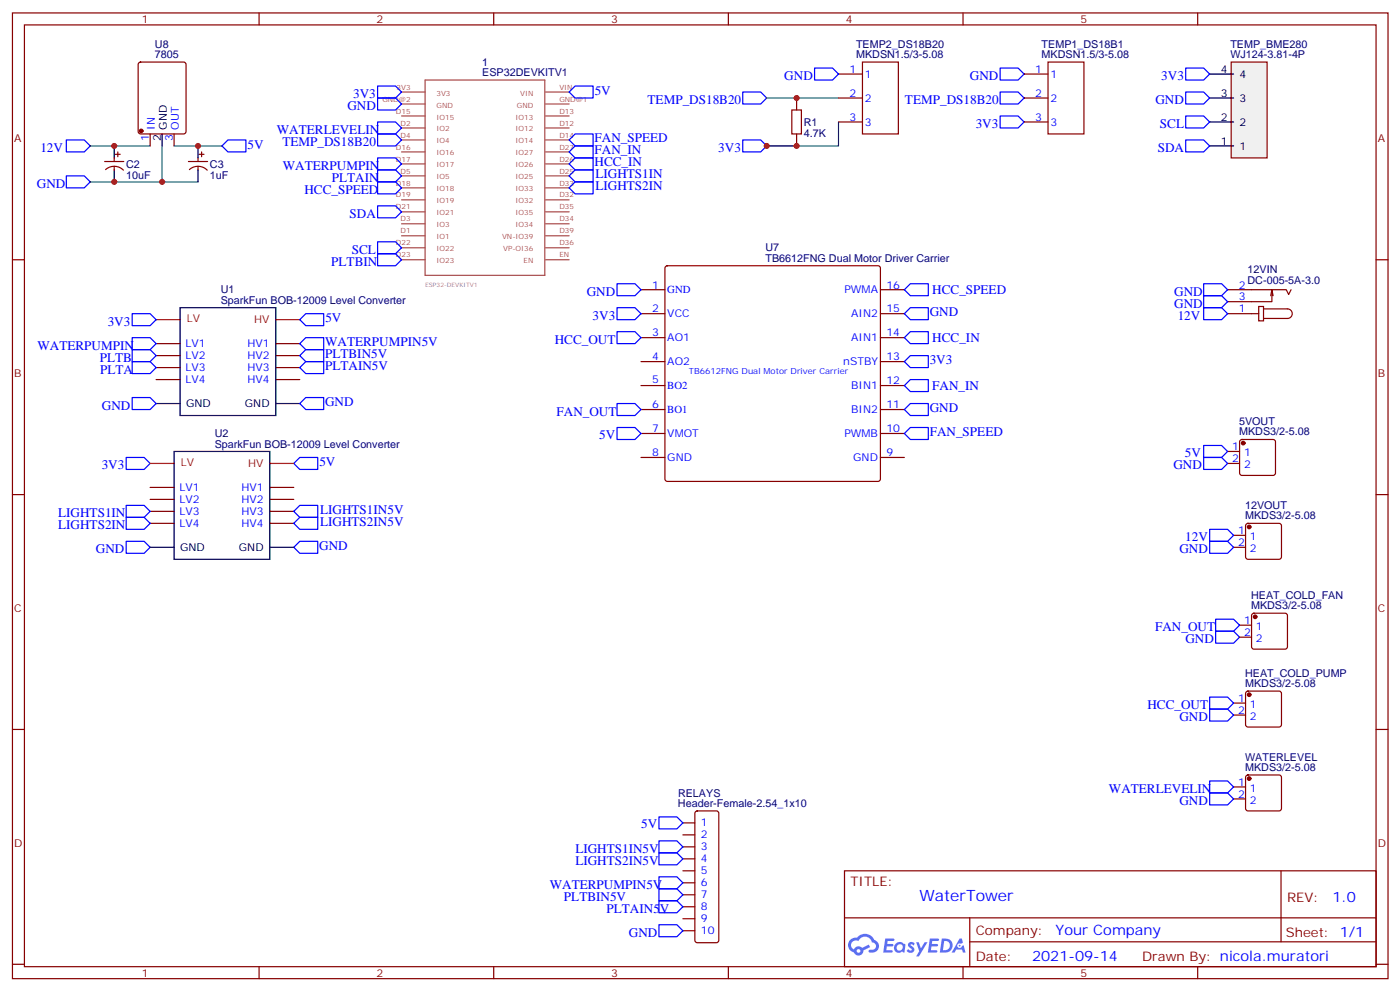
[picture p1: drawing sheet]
<svg xmlns="http://www.w3.org/2000/svg" width="413mm" height="292mm" viewBox="0 0 413 292" stroke-linecap="round" stroke-linejoin="round" font-family="sans-serif">
<g fill="none" stroke="#870000" stroke-width=".35">
<path d="M3.7 3.8h405.3v284.3h-405.3zM7.2 7.3h398.3v277.3h-398.3zM76.3 3.8v3.5M145.5 3.8v3.5M214.6 3.8v3.5M283.8 3.8v3.5M352.9 3.8v3.5M3.7 76.5h3.5M405.5 76.5h3.5M3.7 145.6h3.5M405.5 145.6h3.5M3.7 214.8h3.5"/>
<path d="M405.5 214.8h3.5M248.8 256.4h156.7v28.2h-156.7zM377.5 256.4v20.9M248.9 270.2h156.5M285.8 277.3h119.6M285.8 270.2v14.2M3.7 283.9h3.5M76.3 284.6v3.5M145.5 284.6v3.5M214.6 284.6v3.5M283.8 284.6v3.5M352.9 284.6v3.5"/>
<path d="M405.5 283.9h3.5"/>
</g>
<g fill="#5487ff">
<path d="M267.8 277.6a1.22 1.22 0 0 1 1.8 .2l-.4 .6a.47 .47 0 0 0-.4-.4 .47 .47 0 0 0-.5 .2l.2 .2a1.14 1.14 0 0 1 .8 1.8 1.14 1.14 0 0 1-2 0l-.2-.2 .5-.6 .7 .5a.29 .29 0 0 0 .4-.3 .29 .29 0 0 0-.3-.3 1.04 1.04 0 0 1-.6-1.7z"/>
<path d="M260.8 276.3h2.4l.3 .2-.1 .5-1.8 .1-.2 .8h1.6l.3 .4-.4 .4h-1.6l-.1 1.1h1.7l.2 .3-.2 .3-2.7 .1z"/>
<path d="M274 276.3h2.3l.4 .2-.2 .5-1.8 .1-.1 .8h1.5l.3 .4-.3 .4h-1.6l-.2 1.1h1.7l.2 .3-.2 .3-2.6 .1z"/>
<path d="M282.7 276.3h.7l.4 1.3-.6 .3a.69 .69 0 0 0-1.1 .3 .69 .69 0 0 0 .5 .9 .69 .69 0 0 0 .9-.6l.4-.2 .6 2.2h-.8l-.2-.9h-1.7l-.5 .9h-.9z"/>
<path d="M270 277.4h.7l.7 1.8 1.1-1.8h.8l-2.5 4.2h-.9l1-1.5z"/>
<path d="M277.5 276.3l-.6 4.2h1.4a2.11 2.11 0 0 0 2.4-2.1 2.11 2.11 0 0 0-2.5-2.1zM278.2 277.1a1.39 1.39 0 0 1 1.7 1.4 1.39 1.39 0 0 1-1.8 1.3h-.2z"/>
<path d="M263.8 277.9a1.54 1.54 0 0 0 0 2.2 1.54 1.54 0 0 0 2.1 .1l.6 .3 .3-2.3-.1-.3h-.5a1.49 1.49 0 0 0-2.4 0zM264.1 278.9a.95 .95 0 0 1 1.9 0 .95 .95 0 0 1-1.9 0z"/>
<path d="M250.6 276.7a2.18 2.18 0 0 0 1 3.7 1.44 1.44 0 0 0 1.7 .9 1.44 1.44 0 0 0 1.1-1.4l2-1.1-.4-.7-1.9 1a1.47 1.47 0 0 0-2.5 .4 1.39 1.39 0 0 1-.6-1.9 1.39 1.39 0 0 1 2-.5 2.12 2.12 0 0 1 2.1-1.3 2.12 2.12 0 0 1 1.9 1.7 1.14 1.14 0 0 1 1.1 1.4 1.14 1.14 0 0 1-1.6 .7 .43 .43 0 0 0-.6 .4 .43 .43 0 0 0 .4 .5 1.98 1.98 0 0 0 2.6-1.2 1.98 1.98 0 0 0-1.3-2.6 3.1 3.1 0 0 0-5.2-.6l-.9 .1zM252.4 280a.55 .55 0 0 1 1.1 0 .55 .55 0 0 1-1.1 0z"/>
<circle cx="282.8" cy="278.4" r=".26"/>
</g>
<g fill="none" stroke="#a64a4a" stroke-width=".35">
<path d="M118.3 27.1h7M118.3 30.6h7M118.3 34.1h7M118.3 37.7h7M125.3 23.6h35.2v57.5h-35.2zM160.8 27.1h6.9M160.8 30.6h6.9M160.8 34.1h6.9M160.8 37.7h6.9M118.3 41.2h7M118.3 44.7h7M118.3 48.3h7"/>
<path d="M118.3 51.8h7M118.3 55.3h7M118.3 58.8h7M160.8 41.2h6.9M160.8 44.7h6.9M160.8 48.3h6.9M160.8 51.8h6.9M160.8 55.3h6.9M160.8 58.8h6.9M118.3 62.4h7M118.3 65.9h7M118.3 69.4h7"/>
<path d="M118.3 73h7M118.3 76.5h7M160.8 62.4h6.9M160.8 65.9h6.9M160.8 69.4h6.9M160.8 73h6.9M160.8 76.5h6.9"/>
</g>
<g fill="none" stroke="#00f" stroke-width=".35">
<path d="M111.3 39.4h5.3l1.7 1.8-1.7 1.8h-5.3zM111.3 25.3h5.3l1.7 1.8-1.7 1.8h-5.3zM111.3 28.9h5.3l1.7 1.7-1.7 1.8h-5.3zM111.3 35.9h5.3l1.7 1.8-1.7 1.7h-5.3zM167.7 27.1l1.8-1.8h5.3v3.6h-5.3zM19.5 41.2h5.3l1.8 1.8-1.8 1.7h-5.3zM19.5 51.8h5.3l1.8 1.8-1.8 1.7h-5.3zM67.2 41.2h5.3v3.5h-5.3l-1.8-1.7zM111.3 50h5.3l1.7 1.8-1.7 1.8h-5.3zM111.3 46.5h5.3l1.7 1.8-1.7 1.7h-5.3zM111.3 53.6h5.3l1.7 1.7-1.7 1.8h-5.3zM167.7 48.3l1.8-1.8h5.3v3.5h-5.3z"/>
<path d="M167.7 41.2l1.8-1.8h5.3v3.6h-5.3zM167.7 44.7l1.8-1.7h5.3v3.5h-5.3zM167.7 51.8l1.8-1.8h5.3v3.6h-5.3zM167.7 55.3l1.8-1.7h5.3v3.5h-5.3zM111.3 74.7h5.3l1.7 1.8-1.7 1.7h-5.3zM111.3 60.6h5.3l1.7 1.8-1.7 1.7h-5.3zM111.3 71.2h5.3l1.7 1.8-1.7 1.7h-5.3zM181.8 90.6h5.3l1.8 1.8-1.8 1.7h-5.3zM181.8 97.6h5.3l1.8 1.8-1.8 1.8h-5.3zM181.8 83.5h5.3l1.8 1.8-1.8 1.8h-5.3zM266.5 85.3l1.8-1.8h5.2v3.6h-5.2zM266.5 99.4l1.8-1.8h5.2v3.6h-5.2z"/>
<path d="M354.7 90.6h5.3l1.7 1.8-1.7 1.7h-5.3zM354.7 87.1h5.3l1.7 1.7-1.7 1.8h-5.3zM354.7 83.5h5.3l1.7 1.8-1.7 1.8h-5.3zM181.8 118.8h5.3l1.8 1.8-1.8 1.7h-5.3zM266.5 113.5l1.8-1.7h5.2v3.5h-5.2zM266.5 106.5l1.8-1.8h5.2v3.5h-5.2zM181.8 125.9h5.3l1.8 1.7-1.8 1.8h-5.3zM266.5 127.6l1.8-1.7h5.2v3.5h-5.2z"/>
</g>
<g fill="none" stroke="#870000" stroke-width=".35">
<path d="M40.9 18.5l.5-.2h12.7l.7 .4v20l-.4 .7h-13l-.6-.4-.1-20zM254.1 18.3h10.6v21.1h-10.6zM44.2 39.4v3.6M51.3 39.4v3.6M247.1 21.8h7M247.1 28.9h7M247.1 35.9h7M30.8 47.6h5.7M31.1 49.9a3.8 3.8 0 0 1 5.3 .2M33.7 46.5v1.1M33.7 49v1M34 45.4h1.4"/>
<path d="M34.7 44.7v1.4M55.5 47.6h5.7M55.8 49.9a3.8 3.8 0 0 1 5.3 .2M58.3 46.5v1.1M58.3 49v1M58.7 45.4h1.4M59.4 44.7v1.4M196.2 78.5l.4-.3h62.1l.5 .3 .2 .5v62l-.2 .5-.5 .2h-62.1l-.5-.2-.2-.5v-62zM188.9 85.3h7M188.9 92.4h7M188.9 99.4h7M259.4 85.3h7.1"/>
<path d="M259.4 92.4h7.1M259.4 99.4h7.1M361.7 85.3h17.3l.7 1.4 .7-1.4M361.7 92.4h9.2M370.9 90.2h1.4v4.3h-1.4zM372.3 90.9h7.1a1.41 1.41 0 0 1 1.4 1.5 1.41 1.41 0 0 1-1.4 1.4h-7.1M374.8 85.3l-.4 1.8M375.1 87.1l-.3-1.8v3.5h-13.1M188.9 106.5h7M188.9 113.5h7M259.4 106.5h7.1M259.4 113.5h7.1"/>
<path d="M188.9 120.6h7M188.9 127.6h7M188.9 134.7h7M259.4 120.6h7.1M259.4 127.6h7.1M259.4 134.7h7.1"/>
</g>
<circle cx="41.6" cy="38.6" r=".53" fill="#870000" stroke="#870000" stroke-width=".35"/>
<path d="M47.8 39.4v3.6M33.7 43v3.5M33.7 50v3.6M58.3 43v3.5M58.3 50v3.6" fill="none" stroke="#000" stroke-width=".35"/>
<path d="M26.6 43h17.6M47.8 43v10.6h-21.2M47.8 53.6h10.5M51.3 43h14.1" fill="none" stroke="#008700" stroke-width=".35"/>
<path d="M362.8 18.3h10.6v28.2h-10.6z" fill="#f0f0f0" stroke="#870000" stroke-width=".35"/>
<path d="M356.4 35.9h7.1M356.4 28.9h7.1M356.4 21.8h7.1M356.4 43h7.1M53.1 90.6h28.2v31.7h-28.2zM46 118.8h7.1M81.3 118.8h7M51.3 132.9h28.2v31.8h-28.2zM44.2 161.1h7.1M79.5 161.1h7.1" fill="none" stroke="#000" stroke-width=".35"/>
<g fill="none" stroke="#00f" stroke-width=".35">
<path d="M218.9 27.1h5.3l1.7 1.8-1.7 1.7h-5.3zM240 20h5.3l1.8 1.8-1.8 1.8h-5.3zM294.7 34.1h5.3l1.8 1.8-1.8 1.8h-5.3zM294.7 20h5.3l1.8 1.8-1.8 1.8h-5.3zM294.7 27.1h5.3l1.8 1.8-1.8 1.7h-5.3zM349.4 34.1h5.3l1.7 1.8-1.7 1.8h-5.3zM349.4 27.1h5.3l1.7 1.8-1.7 1.7h-5.3zM349.4 20h5.3l1.7 1.8-1.7 1.8h-5.3zM218.9 41.2h5.3l1.7 1.8-1.7 1.7h-5.3zM349.4 41.2h5.3l1.7 1.8-1.7 1.7h-5.3zM38.9 99.4h5.3l1.8 1.8-1.8 1.7h-5.3zM38.9 92.4h5.3l1.8 1.7-1.8 1.8h-5.3z"/>
<path d="M88.3 94.1l1.8-1.7h5.3v3.5h-5.3zM266.5 92.4l1.8-1.8h5.2v3.5h-5.2zM38.9 117.1h5.3l1.8 1.7-1.8 1.8h-5.3zM38.9 102.9h5.3l1.8 1.8-1.8 1.8h-5.3zM38.9 106.5h5.3l1.8 1.7-1.8 1.8h-5.3zM88.3 118.8l1.8-1.7h5.3v3.5h-5.3zM88.3 101.2l1.8-1.8h5.3v3.5h-5.3zM88.3 104.7l1.8-1.8h5.3v3.6h-5.3zM88.3 108.2l1.8-1.7h5.3v3.5h-5.3zM37.2 134.7h5.3l1.7 1.8-1.7 1.7h-5.3zM86.6 136.5l1.7-1.8h5.3v3.5h-5.3zM266.5 120.6l1.8-1.8h5.2v3.5h-5.2z"/>
<path d="M354.7 131.2h5.3l1.7 1.7-1.7 1.8h-5.3zM354.7 134.7h5.3l1.7 1.8-1.7 1.7h-5.3zM37.2 159.4h5.3l1.7 1.7-1.7 1.8h-5.3zM37.2 148.8h5.3l1.7 1.8-1.7 1.7h-5.3zM37.2 152.3h5.3l1.7 1.8-1.7 1.8h-5.3zM86.6 150.6l1.7-1.8h5.3v3.5h-5.3zM86.6 154.1l1.7-1.8h5.3v3.6h-5.3zM356.4 159.4h5.3l1.8 1.7-1.8 1.8h-5.3zM356.4 155.9h5.3l1.8 1.7-1.8 1.8h-5.3zM86.6 161.1l1.7-1.7h5.3v3.5h-5.3zM358.2 185.8h5.3l1.8 1.8-1.8 1.8h-5.3zM358.2 182.3h5.3l1.8 1.8-1.8 1.7h-5.3z"/>
<path d="M356.4 205.2h5.3l1.8 1.8-1.8 1.8h-5.3zM356.4 208.8h5.3l1.8 1.7-1.8 1.8h-5.3zM356.4 233.5h5.3l1.8 1.7-1.8 1.8h-5.3zM356.4 229.9h5.3l1.8 1.8-1.8 1.8h-5.3zM194.2 240.5h5.3l1.7 1.8-1.7 1.8h-5.3zM194.2 247.6h5.3l1.7 1.7-1.7 1.8h-5.3zM194.2 251.1h5.3l1.7 1.8-1.7 1.7h-5.3zM194.2 258.2h5.3l1.7 1.7-1.7 1.8h-5.3zM194.2 272.3h5.3l1.7 1.7-1.7 1.8h-5.3zM194.2 261.7h5.3l1.7 1.8-1.7 1.7h-5.3zM194.2 265.2h5.3l1.7 1.8-1.7 1.7h-5.3z"/>
</g>
<g fill="none" stroke="#870000" stroke-width=".35">
<path d="M308.8 18.3h10.6v21.1h-10.6zM234.7 28.9v3.5M234.7 39.4v3.6M301.8 21.8h7M301.8 28.9h7M301.8 35.9h7M46 101.2h7.1M46 104.7h7.1M46 108.2h7.1M46 111.8h7.1M81.3 101.2h7M81.3 104.7h7"/>
<path d="M81.3 108.2h7M81.3 111.8h7M361.7 132.9h3.6M361.7 136.5h3.6M365.5 129.6l.5-.2h9.1l.5 .2 .2 .5v9.2l-.2 .5-.5 .2h-9.1l-.5-.3-.2-.4v-9.2zM44.2 143.5h7.1M44.2 147h7.1M44.2 150.6h7.1M44.2 154.1h7.1M79.5 143.5h7.1M79.5 147h7.1M79.5 150.6h7.1"/>
<path d="M79.5 154.1h7.1M363.5 157.6h3.5M367.3 154.3l.4-.2h9.2l.5 .2 .2 .5v9.2l-.2 .5-.5 .2h-9.2l-.5-.3-.2-.4v-9.2zM363.5 161.1h3.5M365.3 184.1h3.5M365.3 187.6h3.5M369 180.8l.5-.2h9.2l.5 .2 .2 .5v9.1l-.3 .5-.4 .2h-9.2l-.5-.2-.2-.5v-9.1zM363.5 207h3.5M363.5 210.5h3.5M367.3 203.7l.4-.2h9.2l.5 .2 .2 .5v9.2l-.2 .5-.5 .2h-9.2l-.5-.3-.2-.4v-9.2zM205 239l.5-.2h5.6l.5 .2 .2 .5v37.4l-.2 .5-.5 .2h-5.6l-.5-.3-.2-.4v-37.4zM363.5 231.7h3.5"/>
<path d="M363.5 235.2h3.5M367.3 228.4l.4-.2h9.2l.5 .2 .2 .5v9.2l-.2 .5-.5 .2h-9.2l-.5-.3-.2-.4v-9.2zM201.2 242.3h3.6M201.2 245.8h3.6M201.2 249.3h3.6M201.2 252.9h3.6M201.2 256.4h3.6M201.2 259.9h3.6M201.2 263.5h3.6M201.2 267h3.6M201.2 270.5h3.6M201.2 274h3.6"/>
</g>
<path d="M46 94.1h7.1M81.3 94.1h7M44.2 136.5h7.1M79.5 136.5h7.1" fill="none" stroke="#f00" stroke-width=".35"/>
<g fill="#870000" stroke="#870000" stroke-width=".35">
<circle cx="368.1" cy="155.2" r=".53"/>
<circle cx="366.3" cy="130.5" r=".53"/>
<circle cx="368.1" cy="229.2" r=".53"/>
<circle cx="368.1" cy="204.5" r=".53"/>
<circle cx="369.9" cy="181.6" r=".53"/>
</g>
<path d="M233.3 32.4h2.8v7h-2.8z" fill="none" stroke="#a10000" stroke-width=".35"/>
<path d="M225.9 28.9h21.2M247.1 35.9v7.1h-21.2h8.8" fill="none" stroke="#008700" stroke-width=".35"/>
<g fill="#c00">
<circle cx="33.7" cy="43" r=".88"/>
<circle cx="33.7" cy="53.6" r=".88"/>
<circle cx="47.8" cy="53.6" r=".88"/>
<circle cx="58.3" cy="43" r=".88"/>
<circle cx="234.7" cy="28.9" r=".88"/>
<circle cx="234.7" cy="43" r=".88"/>
<circle cx="225.9" cy="43" r=".88"/>
</g>
<text font-size="4.6" fill="#00f" x="270.9" y="265.4">WaterTower</text>
<g font-size="4.2" fill="#00f">
<text x="392.6" y="265.7">1.0</text>
<text x="311" y="275.2">Your Company</text>
<text x="304.1" y="283">2021-09-14</text>
</g>
<g font-size="3.9" fill="#00f">
<text x="231.1" y="23.6">GND</text>
<text x="285.8" y="23.6">GND</text>
<text x="342.2" y="23.6">3V3</text>
<text x="104.1" y="28.9">3V3</text>
<text x="175.2" y="27.9">5V</text>
<text x="102.4" y="32.4">GND</text>
<text x="190.8" y="30.6">TEMP_DS18B20</text>
<text x="266.7" y="30.6">TEMP_DS18B20</text>
<text x="340.5" y="30.6">GND</text>
<text x="81.6" y="39.4">WATERLEVELIN</text>
<text x="175.2" y="41.9">FAN_SPEED</text>
<text x="287.5" y="37.7">3V3</text>
<text x="341.8" y="37.7">SCL</text>
<text x="11.9" y="44.7">12V</text>
<text x="72.9" y="43.7">5V</text>
<text x="83.2" y="43">TEMP_DS18B20</text>
<text x="175.2" y="45.4">FAN_IN</text>
<text x="211.7" y="44.7">3V3</text>
<text x="341.1" y="44.7">SDA</text>
<text x="83.3" y="50">WATERPUMPIN</text>
<text x="97.8" y="53.6">PLTAIN</text>
<text x="175.2" y="49">HCC_IN</text>
<text x="175.5" y="52.5">LIGHTS1IN</text>
<text x="10.9" y="55.3">GND</text>
<text x="89.7" y="57.1">HCC_SPEED</text>
<text x="175.5" y="56">LIGHTS2IN</text>
<text x="103" y="64.1">SDA</text>
<text x="103.7" y="74.7">SCL</text>
<text x="97.6" y="78.2">PLTBIN</text>
<text x="172.9" y="87.1">GND</text>
<text x="274.7" y="86.5">HCC_SPEED</text>
<text x="346" y="87.1">GND</text>
<text x="31.7" y="95.9">3V3</text>
<text x="95.9" y="94.9">5V</text>
<text x="174.6" y="94.1">3V3</text>
<text x="274" y="93.1">GND</text>
<text x="346" y="90.6">GND</text>
<text x="347" y="94.1">12V</text>
<text x="95.8" y="101.9">WATERPUMPIN5V</text>
<text x="163.5" y="101.2">HCC_OUT</text>
<text x="274.7" y="100.6">HCC_IN</text>
<text x="11" y="102.9">WATERPUMPIN</text>
<text x="29.4" y="106.5">PLTB</text>
<text x="95.8" y="105.4">PLTBIN5V</text>
<text x="274" y="107.2">3V3</text>
<text x="29.5" y="110">PLTA</text>
<text x="95.8" y="108.9">PLTAIN5V</text>
<text x="95.8" y="119.5">GND</text>
<text x="274.7" y="114.8">FAN_IN</text>
<text x="30" y="120.6">GND</text>
<text x="164" y="122.3">FAN_OUT</text>
<text x="274" y="121.3">GND</text>
<text x="176.6" y="129.4">5V</text>
<text x="274" y="128.3">FAN_SPEED</text>
<text x="94.1" y="137.2">5V</text>
<text x="349.1" y="134.6">5V</text>
<text x="30" y="138.2">3V3</text>
<text x="345.8" y="138.2">GND</text>
<text x="17.2" y="152.3">LIGHTS1IN</text>
<text x="17.2" y="155.9">LIGHTS2IN</text>
<text x="94.3" y="151.3">LIGHTS1IN5V</text>
<text x="94.3" y="154.8">LIGHTS2IN5V</text>
<text x="94" y="161.9">GND</text>
<text x="349.2" y="159.4">12V</text>
<text x="28.3" y="162.9">GND</text>
<text x="347.5" y="162.9">GND</text>
<text x="340.4" y="185.8">FAN_OUT</text>
<text x="349.3" y="189.4">GND</text>
<text x="338.1" y="208.8">HCC_OUT</text>
<text x="347.5" y="212.3">GND</text>
<text x="326.8" y="233.5">WATERLEVELIN</text>
<text x="347.5" y="237">GND</text>
<text x="189" y="243.9">5V</text>
<text x="169.5" y="251.1">LIGHTS1IN5V</text>
<text x="169.5" y="254.6">LIGHTS2IN5V</text>
<text x="162" y="261.7">WATERPUMPIN5V</text>
<text x="166.2" y="265.2">PLTBIN5V</text>
<text x="178.7" y="268.7">PLTAIN5V</text>
<text x="185.3" y="275.8">GND</text>
</g>
<g font-size="3.9" fill="#800">
<text x="250.6" y="261">TITLE:</text>
<text x="379.2" y="265.7">REV:</text>
<text x="287.5" y="275.2">Company:</text>
<text x="378.9" y="275.8">Sheet: 1/1</text>
<text x="287.5" y="282.9">Date:</text>
<text x="336.6" y="282.9">Drawn By: nicola.muratori</text>
</g>
<g font-size="3.2" fill="#800">
<text x="41.8" y="6.8">1</text>
<text x="110.9" y="6.8">2</text>
<text x="180.1" y="6.8">3</text>
<text x="249.2" y="6.8">4</text>
<text x="318.3" y="6.8">5</text>
<text x="4.2" y="41.9">A</text>
<text x="406" y="41.9">A</text>
<text x="4.2" y="111.1">B</text>
<text x="406" y="111.1">B</text>
<text x="4.2" y="180.2">C</text>
<text x="406" y="180.2">C</text>
<text x="4.2" y="249.3">D</text>
<text x="406" y="249.3">D</text>
<text x="41.8" y="287.6">1</text>
<text x="110.9" y="287.6">2</text>
<text x="180.1" y="287.6">3</text>
<text x="249.2" y="287.6">4</text>
<text x="318.3" y="287.6">5</text>
</g>
<g font-size="3.2" fill="#000080">
<text x="45.7" y="17.2">7805</text>
<text x="45.7" y="14">U8</text>
<text x="252.3" y="17.2">MKDSN1.5/3-5.08</text>
<text x="252.3" y="14">TEMP2_DS18B20</text>
<text x="306.9" y="17.2">MKDSN1.5/3-5.08</text>
<text x="306.9" y="14">TEMP1_DS18B1</text>
<text x="362.5" y="17.2">WJ124-3.81-4P</text>
<text x="362.5" y="14">TEMP_BME280</text>
<text x="142.1" y="22.5">ESP32DEVKITV1</text>
<text x="142.1" y="19.4">1</text>
<text x="236.9" y="40.3">4.7K</text>
<text x="236.9" y="37">R1</text>
<text x="37.2" y="52.6">10uF</text>
<text x="37.2" y="49.4">C2</text>
<text x="61.9" y="52.6">1uF</text>
<text x="61.9" y="49.4">C3</text>
<text x="225.6" y="77.2">TB6612FNG Dual Motor Driver Carrier</text>
<text x="225.6" y="74">U7</text>
<text x="367.6" y="83.5">DC-005-5A-3.0</text>
<text x="367.6" y="80.4">12VIN</text>
<text x="65.1" y="89.5">SparkFun BOB-12009 Level Converter</text>
<text x="65.1" y="86.3">U1</text>
<text x="365.1" y="125.3">5VOUT</text>
<text x="63.3" y="131.9">SparkFun BOB-12009 Level Converter</text>
<text x="63.3" y="128.6">U2</text>
<text x="365.1" y="128.2">MKDS3/2-5.08</text>
<text x="366.9" y="150">12VOUT</text>
<text x="366.9" y="152.9">MKDS3/2-5.08</text>
<text x="368.6" y="179.4">MKDS3/2-5.08</text>
<text x="368.6" y="176.4">HEAT_COLD_FAN</text>
<text x="366.9" y="202.3">MKDS3/2-5.08</text>
<text x="366.9" y="199.4">HEAT_COLD_PUMP</text>
<text x="366.9" y="227">MKDS3/2-5.08</text>
<text x="366.9" y="224.1">WATERLEVEL</text>
<text x="199.8" y="237.7">Header-Female-2.54_1x10</text>
<text x="199.8" y="234.5">RELAYS</text>
</g>
<g font-size="3.2" fill="#00f">
<text x="250.4" y="21.4">1</text>
<text x="254.8" y="22.9">1</text>
<text x="305" y="21.4">1</text>
<text x="309.5" y="22.9">1</text>
<text x="250.4" y="28.5">2</text>
<text x="254.8" y="29.9">2</text>
<text x="305" y="28.5">2</text>
<text x="309.5" y="29.9">2</text>
<text x="250.4" y="35.6">3</text>
<text x="305" y="35.6">3</text>
<text x="43.9" y="41.6" transform="rotate(-90 43.9 41.6)">1</text>
<text x="45.6" y="38.1" transform="rotate(-90 45.6 38.1)">IN</text>
<text x="50.9" y="41.6" transform="rotate(-90 50.9 41.6)">3</text>
<text x="52.7" y="38.1" transform="rotate(-90 52.7 38.1)">OUT</text>
<text x="254.8" y="37">3</text>
<text x="309.5" y="37">3</text>
<text x="192.2" y="84.9">1</text>
<text x="196.6" y="86.4">GND</text>
<text x="248.8" y="86.4">PWMA</text>
<text x="261.2" y="84.9">16</text>
<text x="365" y="84.9">2</text>
<text x="365" y="88.5">3</text>
<text x="192.2" y="92">2</text>
<text x="196.6" y="93.4">VCC</text>
<text x="250.8" y="93.4">AIN2</text>
<text x="261.2" y="92">15</text>
<text x="365" y="92">1</text>
<text x="192.2" y="99.1">3</text>
<text x="196.6" y="100.5">AO1</text>
<text x="250.8" y="100.5">AIN1</text>
<text x="261.2" y="99.1">14</text>
<text x="54.7" y="102.2">LV1</text>
<text x="54.7" y="105.7">LV2</text>
<text x="72.9" y="102.2">HV1</text>
<text x="72.9" y="105.7">HV2</text>
<text x="192.2" y="106.1">4</text>
<text x="196.6" y="107.5">AO2</text>
<text x="248.5" y="107.5">nSTBY</text>
<text x="261.2" y="106.1">13</text>
<text x="54.7" y="109.3">LV3</text>
<text x="54.7" y="112.8">LV4</text>
<text x="72.9" y="109.3">HV3</text>
<text x="72.9" y="112.8">HV4</text>
<text x="192.2" y="112.6">5</text>
<text x="261.2" y="113.2">12</text>
<text x="196.6" y="114.6">BO2</text>
<text x="250.8" y="114.6">BIN1</text>
<text x="192.2" y="120.2">6</text>
<text x="196.6" y="121.6">BO1</text>
<text x="250.8" y="121.6">BIN2</text>
<text x="261.2" y="120.2">11</text>
<text x="192.2" y="127.3">7</text>
<text x="196.6" y="128.7">VMOT</text>
<text x="248.8" y="128.7">PWMB</text>
<text x="261.2" y="127.3">10</text>
<text x="192.2" y="134.3">8</text>
<text x="196.6" y="135.7">GND</text>
<text x="251.4" y="135.7">GND</text>
<text x="261.2" y="134.3">9</text>
<text x="363.1" y="132.6">1</text>
<text x="363.1" y="136.1">2</text>
<text x="366.6" y="134.3">1</text>
<text x="366.6" y="137.9">2</text>
<text x="52.9" y="144.6">LV1</text>
<text x="52.9" y="148.1">LV2</text>
<text x="71.1" y="144.6">HV1</text>
<text x="71.1" y="148.1">HV2</text>
<text x="52.9" y="151.6">LV3</text>
<text x="52.9" y="155.1">LV4</text>
<text x="71.1" y="151.6">HV3</text>
<text x="71.1" y="155.1">HV4</text>
<text x="364.8" y="157.3">1</text>
<text x="364.8" y="160.8">2</text>
<text x="368.3" y="159">1</text>
<text x="368.3" y="162.6">2</text>
<text x="366.6" y="183.7">1</text>
<text x="370.1" y="185.5">1</text>
<text x="366.6" y="187.3">2</text>
<text x="370.1" y="189">2</text>
<text x="364.8" y="206.7">1</text>
<text x="368.3" y="208.4">1</text>
<text x="364.8" y="210.2">2</text>
<text x="368.3" y="211.9">2</text>
<text x="364.8" y="231.4">1</text>
<text x="368.3" y="233.1">1</text>
<text x="364.8" y="234.9">2</text>
<text x="368.3" y="236.6">2</text>
<text x="206.5" y="243.3">1</text>
<text x="206.5" y="246.9">2</text>
<text x="206.5" y="250.4">3</text>
<text x="206.5" y="253.9">4</text>
<text x="206.5" y="257.5">5</text>
<text x="206.5" y="261">6</text>
<text x="206.5" y="264.5">7</text>
<text x="206.5" y="268">8</text>
<text x="206.5" y="271.6">9</text>
<text x="206.5" y="275.1">10</text>
</g>
<g font-size="3.2">
<text x="359.7" y="21.4">4</text>
<text x="365.3" y="22.9">4</text>
<text x="359.7" y="28.5">3</text>
<text x="365.3" y="29.9">3</text>
<text x="359.7" y="35.6">2</text>
<text x="47.4" y="41.6" transform="rotate(-90 47.4 41.6)">2</text>
<text x="49.2" y="38.1" transform="rotate(-90 49.2 38.1)">GND</text>
<text x="365.3" y="37">2</text>
<text x="359.7" y="42.6">1</text>
<text x="365.3" y="44">1</text>
<text x="54.9" y="119.9">GND</text>
<text x="72.2" y="119.9">GND</text>
<text x="53.1" y="162.2">GND</text>
<text x="70.4" y="162.2">GND</text>
</g>
<g font-size="3.2" fill="#f00">
<text x="55" y="94.8">LV</text>
<text x="74.9" y="95.2">HV</text>
<text x="53.2" y="137.1">LV</text>
<text x="73.1" y="137.5">HV</text>
</g>
<text font-size="2.5" fill="#00f" x="203" y="110">TB6612FNG Dual Motor Driver Carrier</text>
<g font-size="2.1" fill="#a54b4b">
<text x="112.7" y="29.9">GND@2</text>
<text x="116.9" y="26.4">3V3</text>
<text x="128.6" y="28.1">3V3</text>
<text x="153.3" y="28.1">VIN</text>
<text x="164.8" y="29.9">GND@1</text>
<text x="164.8" y="26.4">VIN</text>
<text x="116.7" y="33.5">D15</text>
<text x="128.6" y="31.7">GND</text>
<text x="128.6" y="35.2">IO15</text>
<text x="151.9" y="35.2">IO13</text>
<text x="152.3" y="31.7">GND</text>
<text x="164.8" y="33.5">D13</text>
<text x="118" y="37">D2</text>
<text x="118" y="40.5">D4</text>
<text x="128.6" y="38.7">IO2</text>
<text x="151.9" y="38.7">IO12</text>
<text x="164.8" y="40.5">D14</text>
<text x="164.8" y="37">D12</text>
<text x="116.7" y="44">D16</text>
<text x="116.7" y="47.6">D17</text>
<text x="128.6" y="42.2">IO4</text>
<text x="128.6" y="45.8">IO16</text>
<text x="151.9" y="45.8">IO27</text>
<text x="151.9" y="42.2">IO14</text>
<text x="164.8" y="47.6">D26</text>
<text x="164.8" y="44">D27</text>
<text x="118" y="51.1">D5</text>
<text x="128.6" y="49.3">IO17</text>
<text x="128.6" y="52.8">IO5</text>
<text x="151.9" y="52.8">IO25</text>
<text x="151.9" y="49.3">IO26</text>
<text x="164.8" y="51.1">D25</text>
<text x="116.7" y="54.6">D18</text>
<text x="116.7" y="58.1">D19</text>
<text x="128.6" y="56.4">IO18</text>
<text x="128.6" y="59.9">IO19</text>
<text x="151.9" y="59.9">IO32</text>
<text x="151.9" y="56.4">IO33</text>
<text x="164.8" y="58.1">D32</text>
<text x="164.8" y="54.6">D33</text>
<text x="116.7" y="61.7">D21</text>
<text x="118" y="65.2">D3</text>
<text x="128.6" y="63.4">IO21</text>
<text x="151.9" y="63.4">IO35</text>
<text x="164.8" y="65.2">D34</text>
<text x="164.8" y="61.7">D35</text>
<text x="118" y="68.7">D1</text>
<text x="128.6" y="66.9">IO3</text>
<text x="128.6" y="70.5">IO1</text>
<text x="148" y="70.5">VN-IO39</text>
<text x="151.9" y="66.9">IO34</text>
<text x="164.8" y="68.7">D39</text>
<text x="116.7" y="72.3">D22</text>
<text x="116.7" y="75.8">D23</text>
<text x="128.6" y="74">IO22</text>
<text x="128.6" y="77.5">IO23</text>
<text x="148.3" y="74">VP-OI36</text>
<text x="154.3" y="77.5">EN</text>
<text x="164.8" y="75.8">EN</text>
<text x="164.8" y="72.3">D36</text>
</g>
<text font-size="1.8" fill="#838383" x="125.3" y="84.4">ESP32-DEVKITV1</text>
</svg>
